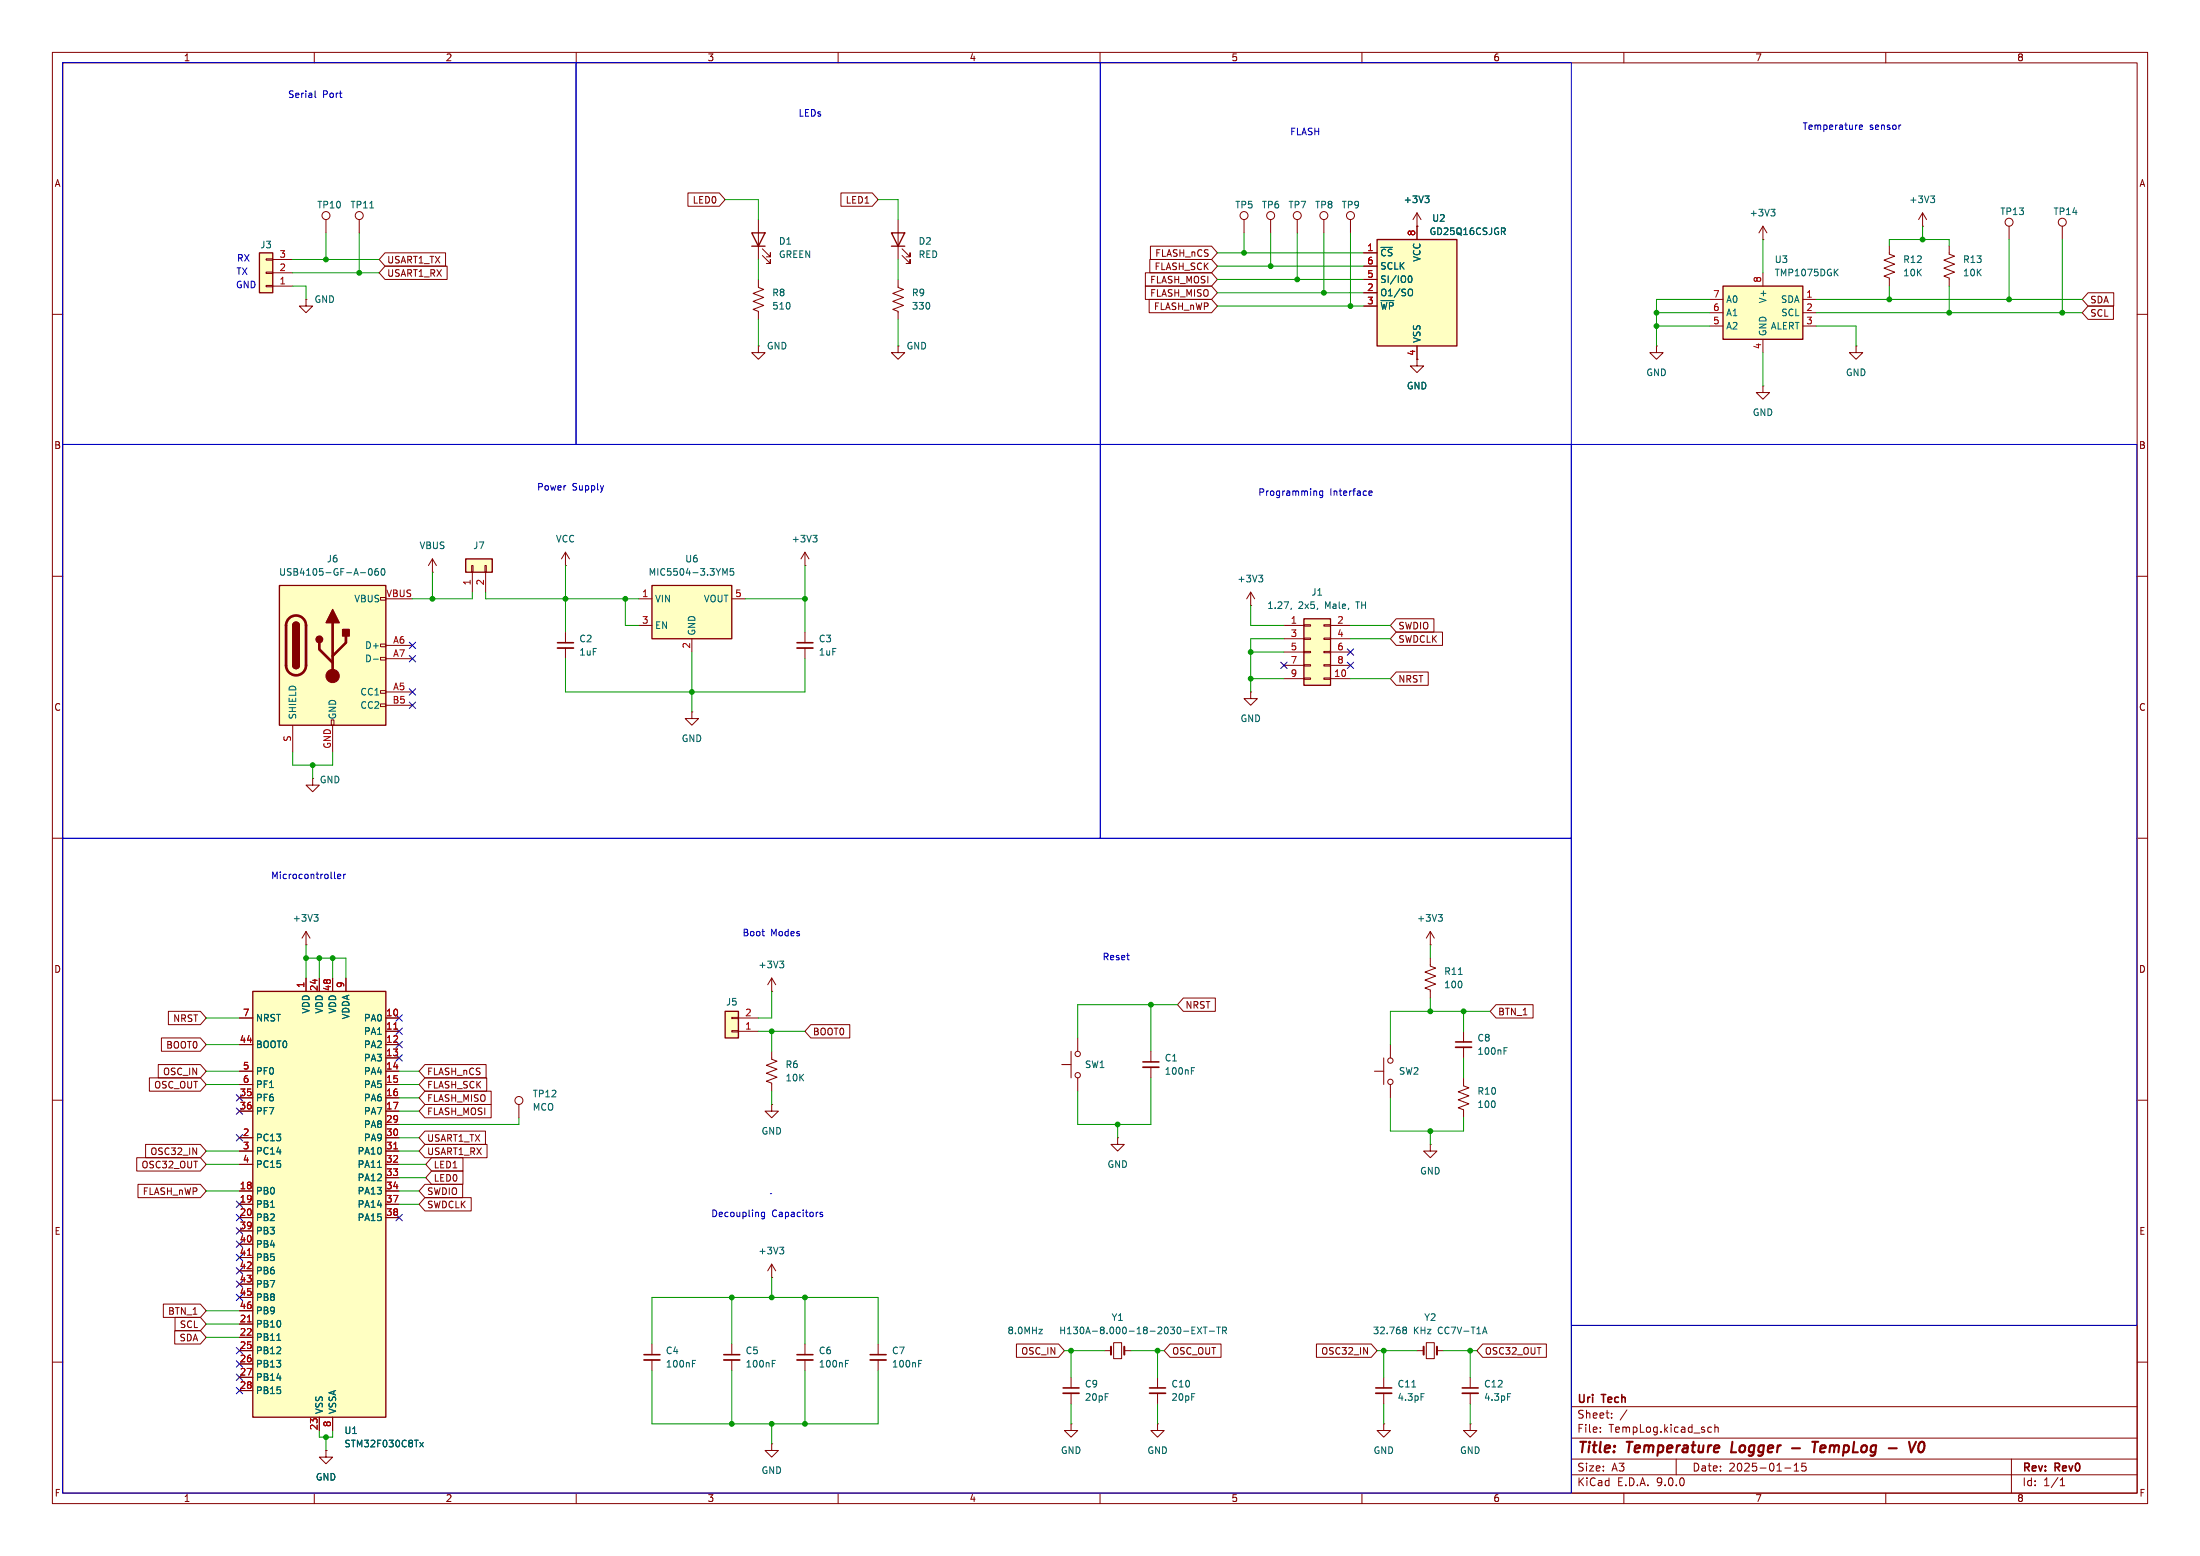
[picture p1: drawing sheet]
<svg xmlns="http://www.w3.org/2000/svg" width="420mm" height="297mm" viewBox="0 0 420 297" stroke-linecap="round" stroke-linejoin="round" font-family="sans-serif">
<g fill="none" stroke="#840000" stroke-width=".19">
<path d="M10 10h400v277h-400zM12 12h396v273h-396zM60 10v2M110 10v2M160 10v2M210 10v2M260 10v2M310 10v2M360 10v2M10 60h2M408 60h2M10 110h2"/>
<path d="M408 110h2M10 160h2M408 160h2M58.4 177.8l-.7 1.3M58.4 177.8l.8 1.3M58.4 177.8v2.5M58.4 180.3h.1M10 210h2M408 210h2M167.6 256.5v2.1M167.6 259.6v2M300 253h108v32h-108z"/>
<path d="M10 260h2M300 278.5h108M300 274.5h108M300 268.5h108M305.5 273.2v.2M305.5 272.5v.1M307.7 270.5v.2M307.7 269.8v.1M310.6 269.1l-1.3 1.9M320 278.5v3M326.3 272.4l.4 .1M326.7 273.3l-.4 .1"/>
<path d="M327.4 272.5l.2-.1 .3 .1 .1 .9M327.4 271.9v1.5M342.5 279.7l.4-.4v1.5M344.7 279.3h-.7l-.1 .7 .3-.1h.5l.1 .2-.1 .5-.2 .2-.6-.2M384 278.5v6.5M408 260h2M60 285v2M110 285v2M160 285v2M210 285v2M260 285v2M300 281.5h108"/>
<path d="M310 285v2M340.7 280.2h1.2M342.5 280.8h.9M360 285v2M393.3 283.6h.9M393.3 282.5l.4-.4v1.5"/>
</g>
<path d="M330.7 275.2l-.2 2h.9M342.1 276.4h1.5M346 275.2h1.1M346.5 275.2l-.2 2M348.3 275.9l-.6 .1-.2 .9 .2 .3h.4M348.5 276.3l-1 .2M364.4 275.2l.5 2 .9-2M366.5 275.4a.46 .46 0 0 1 .5-.2 .46 .46 0 0 1 .3 .4 1.15 1.15 0 0 1-.7 1.6l-.2-.1a1.54 1.54 0 0 1 .1-1.7z" fill="none" stroke="#840000" stroke-width=".4"/>
<path d="M166.1 258.6h3.1" fill="none" stroke="#840000" stroke-width=".3"/>
<path d="M166.1 259.6h3.1" fill="none" stroke="#840000" stroke-width=".33"/>
<path d="M59.9 174.6h.8l-.4 .5M60.5 175.1l.2 .2v.3l-.2 .2M175.4 259.7h.6M175.4 260.3h.4" fill="none" stroke="#006464" stroke-width=".19"/>
<path d="M248.9 118.1h5.1v12.7h-5.1z" fill="#ffffc2"/>
<path d="M248.9 118.1h5.1v12.7h-5.1z" fill="none" stroke="#840000" stroke-width=".25"/>
<g fill="none" stroke="#840000" stroke-width=".19">
<path d="M238.8 115.6h.1M238.8 113l-.8 1.3M238.8 113l.7 1.3M238.8 113v2.6M245.1 119.4h3.8M248.9 119.3h1.3v.2h-1.3zM252.7 119.3h1.3v.2h-1.3zM254 119.4h3.8M238.8 132.1v1.3h1.2l-1.2 1.2-1.3-1.2h1.3M238.8 132.1h.1M245.1 121.9h3.8M245.1 124.5h3.8"/>
<path d="M245.1 127h3.8M245.1 129.5h3.8M248.9 121.8h1.3v.2h-1.3zM248.9 124.3h1.3v.3h-1.3zM248.9 126.9h1.3v.2h-1.3zM248.9 129.4h1.3v.3h-1.3zM252.7 121.8h1.3v.2h-1.3zM252.7 124.3h1.3v.3h-1.3zM252.7 126.9h1.3v.2h-1.3zM252.7 129.4h1.3v.3h-1.3zM254 121.9h3.8M254 124.5h3.8"/>
<path d="M254 127h3.8M254 129.5h3.8"/>
</g>
<path d="M240.3 109.8h.8l-.5 .5M240.8 110.3l.3 .2v.3l-.3 .3M246.5 116.1l-.1 .2" fill="none" stroke="#006464" stroke-width=".19"/>
<path d="M48.3 189.2h25.4v81.3h-25.4z" fill="#ffffc2"/>
<path d="M48.3 189.2h25.4v81.3h-25.4z" fill="none" stroke="#840000" stroke-width=".25"/>
<g fill="none" stroke="#840000" stroke-width=".19">
<path d="M237.5 41.9v2.6M59.7 148.6v1.3h1.3l-1.3 1.2-1.3-1.2h1.3M59.7 148.6h.1M45.7 194.3h2.6M45.7 199.4h2.6M58.4 186.7v2.5M61 186.7v2.5M63.5 186.7v2.5M66 186.7v2.5M73.7 194.3h2.5M73.7 199.4h2.5M73.7 196.9h2.5"/>
<path d="M45.7 204.5h2.6M45.7 207h2.6M45.7 209.6h2.6M45.7 212.1h2.6M45.7 217.2h2.6M45.7 219.7h2.6M73.7 204.5h2.5M73.7 207h2.5M73.7 209.6h2.5M73.7 212.1h2.5M73.7 217.2h2.5M73.7 219.7h2.5"/>
<path d="M73.7 201.9h2.5M73.7 214.6h2.5M45.7 222.2h2.6M45.7 227.3h2.6M45.7 229.9h2.6M45.7 232.4h2.6M45.7 234.9h2.6M45.7 237.5h2.6M73.7 222.2h2.5M73.7 227.3h2.5M73.7 229.9h2.5M73.7 232.4h2.5"/>
<path d="M73.7 224.8h2.5M45.7 240h2.6M45.7 242.6h2.6M45.7 245.1h2.6M45.7 247.6h2.6M45.7 250.2h2.6M45.7 252.7h2.6M45.7 255.3h2.6M45.7 257.8h2.6M45.7 260.3h2.6M45.7 262.9h2.6M45.7 265.4h2.6"/>
<path d="M61 270.5v2.5M63.5 270.5v2.5M221 262.9v2M221 265.9v2.1"/>
<circle cx="237.5" cy="41.1" r=".76"/>
</g>
<path d="M75.2 196.4h.7M75.2 219.3h.7M47.2 239.6h.8M47.2 252.3h.8" fill="none" stroke="#a90000" stroke-width=".19"/>
<path d="M72.1 222.8h.7M52.9 255.8h.7M80.1 275.3l.7 .9M80.8 275.3l-.7 .9" fill="none" stroke="#006464" stroke-width=".19"/>
<path d="M219.5 264.9h3" fill="none" stroke="#840000" stroke-width=".3"/>
<path d="M219.5 265.9h3" fill="none" stroke="#840000" stroke-width=".33"/>
<path d="M53.3 111.8h20.4v26.6h-20.4z" fill="#ffffc2"/>
<g fill="none" stroke="#840000" stroke-width=".19">
<path d="M72.6 114h1.1v.6h-1.1zM73.7 114.3h5M55.9 138.4v5.1M63.2 137.4h.6v1h-.6zM63.5 138.4v5.1M72.6 122.9h1.1v.5h-1.1zM72.6 125.5h1.1v.5h-1.1zM72.6 131.8h1.1v.5h-1.1zM72.6 134.4h1.1v.5h-1.1zM73.7 123.2h5M73.7 125.7h5M73.7 132.1h5"/>
<path d="M73.7 134.6h5M132.1 135.9v1.3h1.2l-1.2 1.2-1.3-1.2h1.3M132.1 135.9h.1M147.3 189.2h.1M147.3 186.7l-.7 1.3M147.3 186.7l.8 1.3M147.3 186.7v2.5M210.8 257.8h1.3M212.6 256.3h1.5v3h-1.5zM214.6 257.8h1.3M147.3 275.6v1.3h1.3l-1.3 1.2-1.3-1.2h1.3M147.3 275.6h.1"/>
<path d="M204.5 271.8v1.2h1.2l-1.2 1.3-1.3-1.3h1.3M204.5 271.8h.1M204.5 262.9v2M204.5 265.9v2.1M221 271.8v1.2h1.2l-1.2 1.3-1.3-1.3h1.3M221 271.8h.1M264.2 271.8v1.2h1.2l-1.2 1.3-1.3-1.3h1.3M264.2 271.8h.1M280.7 271.8v1.2h1.2l-1.2 1.3-1.3-1.3h1.3M280.7 271.8h.1M280.7 262.9v2M280.7 265.9v2.1"/>
</g>
<path d="M53.3 111.8h20.4v26.6h-20.4zM55.9 119.4a.64 .64 0 0 1 .6-.7 .64 .64 0 0 1 .6 .7M55.9 127a.64 .64 0 0 0 .6 .6 .64 .64 0 0 0 .6-.6" fill="none" stroke="#840000" stroke-width=".25"/>
<path d="M55.2 118a1.9 1.9 0 0 1 2-.4 1.9 1.9 0 0 1 1.2 1.8v7.6a1.91 1.91 0 0 1-1.9 1.9 1.91 1.91 0 0 1-1.9-1.9v-7.8l.2-.6zM63.5 118.9v10.1M61 122.7v1.3l2.5 2.5M66 121.4v1.3l-2.5 2.5" fill="none" stroke="#840000" stroke-width=".51"/>
<g fill="#840000" stroke="#840000" stroke-width=".25">
<path d="M55.9 119.4h1.2v7.6h-1.2z"/>
<path d="M56.1 118.9a.64 .64 0 0 1 .7-.1 .64 .64 0 0 1 .3 .6h-1.2z"/>
<path d="M55.9 127h1.2a.64 .64 0 0 1-.6 .6 .64 .64 0 0 1-.6-.6z"/>
<path d="M63.5 116.3l1.3 2.6h-2.6z"/>
<path d="M65.4 120.1h1.3v1.3h-1.3z"/>
<circle cx="61" cy="122" r=".63"/>
</g>
<circle cx="63.5" cy="129" r="1.27" fill="#840000" stroke="#840000" stroke-width=".19"/>
<g fill="none" stroke="#006464" stroke-width=".19">
<path d="M68.8 109.3h1M70.5 108.7l.1-.2a.68 .68 0 0 1 .5 .7 .68 .68 0 0 1-.5 .6l-.3-.5zM72.1 108.5l-.3 .1a.86 .86 0 0 0 0 1.2l.4-.1 .1-.4-.3-.3-.3 .1-.2 .2M72.9 108.6l.2-.1a.68 .68 0 0 1 .4 .7 .68 .68 0 0 1-.4 .6 .84 .84 0 0 1-.2-1.2zM71.3 125.8h.9M148.8 183.5h.8l-.4 .4M149.4 183.9l.2 .3v.3l-.2 .2M198.3 253.7h.7l-.7 .9h.7M225.2 253.4l.2 .4-.2 .7M226 254.1h.9M227.5 253.9h.5M228.1 253.3h-.6v1.3h.6"/>
<path d="M228.6 253.3l.8 1.3M229.4 253.3l-.8 1.3M229.7 253.3h.7M230.1 253.3v1.3M230.9 254.1h.9M232.3 253.3h.7M232.6 253.3v1.3M233.4 254l.6-.1 .1-.2v-.3l-.7-.1v1.3M233.7 254l.4 .6M287.8 266h.6"/>
</g>
<path d="M212.1 257v1.6M214.6 257v1.6" fill="none" stroke="#840000" stroke-width=".38"/>
<path d="M202.9 264.9h3.1M279.1 264.9h3.1" fill="none" stroke="#840000" stroke-width=".3"/>
<path d="M202.9 265.9h3.1M279.1 265.9h3.1" fill="none" stroke="#840000" stroke-width=".33"/>
<path d="M138.4 193h2.6v5.1h-2.6z" fill="#ffffc2"/>
<path d="M138.4 193h2.6v5.1h-2.6z" fill="none" stroke="#840000" stroke-width=".25"/>
<g fill="none" stroke="#840000" stroke-width=".19">
<path d="M107.9 120.7v2M107.9 123.7v2M153.7 120.7v2M153.7 123.7v2M273 177.8l-.7 1.3M273 177.8l.8 1.3M273 177.8v2.5M139.7 196.7h1.3v.3h-1.3zM139.7 194.2h1.3v.2h-1.3zM141 196.9h3.8M141 194.3h3.8M205.7 198.1v2.6"/>
<path d="M273 180.3h.1M273 182.9v1.5l1.1 .4-2.1 .7 2.1 .8-2.1 .8 2.1 .7-2.1 .8 1 .4v1.5M279.4 196.9v2M279.4 199.9v2M202.7 203.2h1.8M204.5 200.7v5M205.7 205.7v2.6M279.4 205.7v1.6l1 .3-2 .8 2 .8-2 .7 2 .8-2 .8 1 .3v1.6M270.5 257.8h1.3M272.3 256.3h1.5v3h-1.5zM274.3 257.8h1.3"/>
<circle cx="205.7" cy="205.2" r=".51"/>
<circle cx="205.7" cy="201.2" r=".51"/>
</g>
<path d="M274.6 174.6h.7l-.4 .5M275.1 175.1l.2 .2v.3l-.2 .2M278.4 186h.7M287.1 200h.6M287.1 200.6h.5M267.9 253.8l.1 .1M267.9 253.4l.4-.1 .2 .1v.2l-.2 .3M268 253.9h.3M268 253.9h-.1M268.3 253.9l.2 .2v.4l-.2 .1-.4-.1M283.5 253.3l.4 1.3" fill="none" stroke="#006464" stroke-width=".19"/>
<path d="M106.4 122.7h3.1M152.1 122.7h3.1M277.9 198.9h3" fill="none" stroke="#840000" stroke-width=".3"/>
<path d="M106.4 123.7h3.1M152.1 123.7h3.1M277.9 199.9h3" fill="none" stroke="#840000" stroke-width=".33"/>
<path d="M271.8 257v1.6M274.3 257v1.6" fill="none" stroke="#840000" stroke-width=".38"/>
<path d="M124.5 111.8h15.2v10.1h-15.2z" fill="#ffffc2"/>
<path d="M124.5 111.8h15.2v10.1h-15.2z" fill="none" stroke="#840000" stroke-width=".25"/>
<g fill="none" stroke="#840000" stroke-width=".19">
<path d="M360.7 47v1.5l1 .4-2 .8 2 .7-2 .8 2 .7-2 .8 1 .4v1.5M367 43.2h.1M367 40.6l-.7 1.3M367 40.6l.8 1.3M367 40.6v2.6M372.1 47v1.5l1 .4-2 .8 2 .7-2 .8 2 .7-2 .8 1 .4v1.5M383.5 43.2v2.5M393.7 43.2v2.5M316.2 66v1.3h1.3l-1.3 1.3-1.2-1.3h1.2M316.2 66h.1M336.5 73.7v1.2h1.3l-1.3 1.3-1.2-1.3h1.2M336.5 73.7h.1"/>
<path d="M354.3 66v1.3h1.3l-1.3 1.3-1.2-1.3h1.2M354.3 66h.1M121.9 114.3h2.6M121.9 119.4h2.6M139.7 114.3h2.5M132.1 121.9v2.6M265.4 199.4v2.5M213.4 217.2v1.2h1.2l-1.2 1.3-1.3-1.3h1.3M213.4 217.2h.1M219.7 200.7v2M219.7 203.7v2M262.4 204.5h1.8"/>
<path d="M264.2 201.9v5.1M265.4 207v2.6M273 218.4v1.3h1.3l-1.3 1.3-1.2-1.3h1.2M273 218.4h.1M264.2 262.9v2M264.2 265.9v2.1"/>
<circle cx="383.5" cy="42.4" r=".76"/>
<circle cx="393.7" cy="42.4" r=".76"/>
<circle cx="265.4" cy="202.4" r=".51"/>
<circle cx="265.4" cy="206.5" r=".51"/>
</g>
<path d="M368.5 37.4h.8l-.4 .5M369.1 37.9l.2 .2v.3l-.2 .3M138 108.5l.4 .9 .4-.9v1.3M140 108.5h-.6v.6l.1-.1 .5 .1 .1 .2-.1 .4-.1 .1-.5-.1M227.4 204.4h.5M227.4 203.8h.6M269.5 264.7h.8M271.3 266h.6" fill="none" stroke="#006464" stroke-width=".19"/>
<path d="M218.2 202.7h3M262.6 264.9h3.1" fill="none" stroke="#840000" stroke-width=".3"/>
<path d="M218.2 203.7h3M262.6 265.9h3.1" fill="none" stroke="#840000" stroke-width=".33"/>
<path d="M328.9 54.6h15.3v10.2h-15.3z" fill="#ffffc2"/>
<path d="M328.9 54.6h15.3v10.2h-15.3z" fill="none" stroke="#840000" stroke-width=".25"/>
<g fill="none" stroke="#840000" stroke-width=".19">
<path d="M326.4 57.2h2.5M326.4 59.7h2.5M336.5 45.7h.1M336.5 43.2v2.5M336.5 52.1v2.5M336.5 43.2l-.7 1.3M336.5 43.2l.8 1.3M344.2 57.2h2.5M344.2 59.7h2.5M326.4 62.2h2.5M336.5 64.8v2.5M344.2 62.2h2.5"/>
<path d="M107.9 108h.1M107.9 105.4l-.7 1.3M107.9 105.4l.8 1.3M107.9 105.4v2.6"/>
</g>
<path d="M338.1 39.9h.7l-.4 .5M338.6 40.4l.2 .3v.3l-.2 .2M350.4 51.9l.5 .7M350.9 51.4l-.7 .7" fill="none" stroke="#006464" stroke-width=".19"/>
<path d="M88.9 106.7h5.1v2.5h-5.1z" fill="#ffffc2"/>
<path d="M88.9 106.7h5.1v2.5h-5.1z" fill="none" stroke="#840000" stroke-width=".25"/>
<path d="M82.5 109.2h.1M82.5 106.7l-.7 1.3M82.5 106.7l.8 1.3M82.5 106.7v2.5M90 108h.3v1.2h-.3zM90.2 109.2v3.8M92.6 108h.2v1.2h-.2zM92.7 109.2v3.8" fill="none" stroke="#840000" stroke-width=".19"/>
<path d="M49.5 48.3h2.6v7.6h-2.6z" fill="#ffffc2"/>
<path d="M49.5 48.3h2.6v7.6h-2.6zM143.5 44.5h2.5l-1.2 2.5zM143.5 47h2.5M170.2 44.5h2.5l-1.3 2.5zM170.2 47h2.5" fill="none" stroke="#840000" stroke-width=".25"/>
<g fill="none" stroke="#840000" stroke-width=".19">
<path d="M50.8 54.5h1.3v.2h-1.3zM50.8 51.9h1.3v.3h-1.3zM50.8 49.4h1.3v.3h-1.3zM52.1 54.6h3.8M52.1 52.1h3.8M52.1 49.5h3.8M58.4 57.2v1.2h1.3l-1.3 1.3-1.3-1.3h1.3M58.4 57.2h.1M62.2 41.9v2.6M68.6 41.9v2.6M144.8 53.3v1.6l1 .3-2 .8 2 .8-2 .7 2 .8-2 .8 1 .3v1.6M144.8 41.9v7.6"/>
<path d="M145.5 48.8l1.6 1.5v-.8v.8h-.8M145.5 47.5l1.6 1.5v-.7v.7h-.8M171.4 53.3v1.6l1.1 .3-2.1 .8 2.1 .8-2.1 .7 2.1 .8-2.1 .8 1 .3v1.6M171.4 41.9v7.6M172.2 48.8l1.5 1.5v-.8v.8h-.7M172.2 47.5l1.5 1.5v-.7v.7h-.7M242.6 41.9v2.6M247.6 41.9v2.6M252.7 41.9v2.6M257.8 41.9v2.6M270.5 43.2h.1M270.5 40.6l-.8 1.3"/>
<path d="M270.5 40.6l.8 1.3M270.5 40.6v2.6M144.8 66v1.3h1.2l-1.2 1.3-1.3-1.3h1.3M144.8 66h.1M171.4 66v1.3h1.3l-1.3 1.3-1.2-1.3h1.2M171.4 66h.1M270.5 68.6v1.3h1.3l-1.3 1.2-1.3-1.2h1.3M153.7 108h.1M153.7 105.4v2.6M153.7 105.4l-.8 1.3M153.7 105.4l.7 1.3M99.1 210.8v2.6"/>
<path d="M147.3 210.8v1.3h1.3l-1.3 1.3-1.3-1.3h1.3M147.3 210.8h.1M147.3 200.7v1.5l1 .4-2 .7 2 .8-2 .8 2 .7-2 .8 1 .4v1.5M124.5 256.5v2.1M124.5 259.6v2M139.7 256.5v2.1M139.7 259.6v2M147.3 243.8h.1M147.3 241.3v2.5M147.3 241.3l-.7 1.3M147.3 241.3l.8 1.3M153.7 256.5v2.1"/>
<path d="M153.7 259.6v2M62.2 276.9v1.2h1.3l-1.3 1.3-1.2-1.3h1.2M62.2 276.9h.1"/>
<circle cx="62.2" cy="41.1" r=".76"/>
<circle cx="68.6" cy="41.1" r=".76"/>
<circle cx="242.6" cy="41.1" r=".76"/>
<circle cx="247.7" cy="41.1" r=".76"/>
<circle cx="252.7" cy="41.1" r=".76"/>
<circle cx="257.8" cy="41.1" r=".76"/>
<circle cx="99.1" cy="210.1" r=".76"/>
</g>
<path d="M122.9 258.6h3.1M138.2 258.6h3M152.1 258.6h3.1" fill="none" stroke="#840000" stroke-width=".3"/>
<path d="M122.9 259.6h3.1M138.2 259.6h3M152.1 259.6h3.1" fill="none" stroke="#840000" stroke-width=".33"/>
<g fill="none" stroke="#006464" stroke-width=".19">
<path d="M70.6 39.7h.7M272 37.4h.8l-.4 .5M272.6 37.9l.2 .2v.3l-.2 .3M155.2 102.2h.8l-.5 .5M155.7 102.7l.3 .2v.3l-.3 .2M148.8 238.1h.8l-.4 .5M149.4 238.6l.2 .2v.3l-.2 .2M132.2 259.7h.6M147.4 259.7h.6M161.4 259.7h.6M132.2 260.3h.4M147.4 260.3h.5"/>
<path d="M161.4 260.3h.4"/>
</g>
<path d="M262.9 45.7h15.2v20.3h-15.2z" fill="#ffffc2"/>
<path d="M262.9 45.7h15.2v20.3h-15.2z" fill="none" stroke="#840000" stroke-width=".25"/>
<g fill="none" stroke="#840000" stroke-width=".19">
<path d="M131.3 36.8h6l1.1 1.3-1.1 1.3h-6zM160.5 36.8h6l1.1 1.3-1.1 1.3h-6zM73.5 48.3h11.6v2.5h-11.6l-1.1-1.3zM73.5 50.8h11.9v2.5h-11.9l-1.1-1.2zM218.7 54.6h12.6l1.1 1.3-1.1 1.3h-12.6zM218.7 52.1h12.6l1.1 1.2-1.1 1.3h-12.6zM219.4 57.1h11.9l1.1 1.3-1.1 1.3h-11.9zM219.5 49.5h11.8l1.1 1.3-1.1 1.3h-11.8zM219.6 47h11.7l1.1 1.3-1.1 1.2h-11.7zM260.3 48.3h2.6M260.3 50.8h2.6M260.3 53.3h2.6"/>
<path d="M260.3 55.9h2.6M260.3 58.4h2.6M270.5 43.2h.1M270.5 43.2v2.5M398.6 58.4h4.9v2.6h-4.9l-1.1-1.3zM398.6 55.9h4.9v2.5h-4.9l-1.1-1.2zM270.5 66v2.6M266.5 118.1h7.2v2.6h-7.2l-1.1-1.3zM266.5 128.3h6.2v2.5h-6.2l-1.1-1.3zM266.5 120.6h8.9v2.6h-8.9l-1.1-1.3zM30.8 198.1h7.5l1.1 1.3-1.1 1.3h-7.5zM32.1 193h6.2l1.1 1.3-1.1 1.3h-6.2z"/>
<path d="M45.7 194.3h2.6M45.7 199.4h2.6M58.4 186.7v2.5M61 186.7v2.5M63.5 186.7v2.5M66 186.7v2.5M73.7 194.3h2.5M73.7 199.4h2.5M73.7 196.9h2.5M154.8 195.6h7.4v2.5h-7.4l-1.1-1.2zM225.9 190.5h6.1v2.5h-6.1l-1.1-1.2zM285.6 191.8h7.1v2.5h-7.1l-1.1-1.3z"/>
<path d="M27.8 218.4h10.5l1.1 1.3-1.1 1.3h-10.5zM28.5 205.7h9.8l1.1 1.3-1.1 1.3h-9.8zM30.2 203.2h8.1l1.1 1.3-1.1 1.2h-8.1zM45.7 204.5h2.6M45.7 207h2.6M45.7 209.6h2.6M45.7 212.1h2.6M45.7 217.2h2.6M45.7 219.7h2.6M73.7 204.5h2.5M73.7 207h2.5M73.7 209.6h2.5"/>
<path d="M73.7 212.1h2.5M73.7 217.2h2.5M73.7 219.7h2.5M73.7 201.9h2.5M73.7 214.6h2.5M81.1 203.2h11.7v2.5h-11.7l-1.1-1.2zM81.1 205.7h11.8v2.6h-11.8l-1.1-1.3zM81.1 215.9h11.6v2.5h-11.6l-1.1-1.2zM81.1 218.4h11.9v2.6h-11.9l-1.1-1.3zM81.1 208.3h12.7v2.5h-12.7l-1.1-1.2zM81.1 210.8h12.7v2.6h-12.7l-1.1-1.3zM26.1 221h12.2l1.1 1.2-1.1 1.3h-12.2z"/>
<path d="M26.3 226.1h12l1.1 1.2-1.1 1.3h-12zM45.7 222.2h2.6M45.7 227.3h2.6M45.7 229.9h2.6M45.7 232.4h2.6M45.7 234.9h2.6M45.7 237.5h2.6M73.7 222.2h2.5M73.7 227.3h2.5M73.7 229.9h2.5M73.7 232.4h2.5M73.7 224.8h2.5"/>
<path d="M81.1 226.1h7.2v2.5h-7.2l-1.1-1.3zM81.1 228.6h8.9v2.5h-8.9l-1.1-1.2zM82.4 221h6v2.5h-6l-1.1-1.3zM82.4 223.5h6v2.6h-6l-1.1-1.3zM31.2 248.9h7.1l1.1 1.3-1.1 1.3h-7.1zM33.4 254h4.9l1.1 1.3-1.1 1.2h-4.9zM33.4 251.5h4.9l1.1 1.2-1.1 1.3h-4.9zM45.7 240h2.6M45.7 242.6h2.6M45.7 245.1h2.6M45.7 247.6h2.6M45.7 250.2h2.6"/>
<path d="M45.7 252.7h2.6M45.7 255.3h2.6M45.7 257.8h2.6M194 256.5h8.1l1.1 1.3-1.1 1.3h-8.1zM223.4 256.5h9.7v2.6h-9.7l-1.2-1.3zM251.3 256.5h10.5l1.1 1.3-1.1 1.3h-10.5zM283.1 256.5h12.1v2.6h-12.1l-1.2-1.3zM45.7 260.3h2.6M45.7 262.9h2.6M45.7 265.4h2.6M61 270.5v2.5M62.2 276.9h.1"/>
<path d="M63.5 270.5v2.5"/>
</g>
<path d="M272 37.4h.8l-.4 .5M272.6 37.9l.2 .2v.3l-.2 .3M268.9 52.8l.2-.2a.68 .68 0 0 1 .5 .7 .68 .68 0 0 1-.5 .6l-.2-.1M269.1 55.2a.43 .43 0 0 1 .6 .4v.4a.43 .43 0 0 1-.6 .5M286.9 44.2l.5 .6M287.3 43.6v.4M72.1 222.8h.7M52.9 255.8h.7M80.1 275.3l.7 .9M80.8 275.3l-.7 .9" fill="none" stroke="#006464" stroke-width=".19"/>
<g fill="none" stroke="#0000c2" stroke-width=".19">
<path d="M11.9 11.9h98.1v72.9h-98.1zM60.1 17.3v1.1l.2 .2M110 11.9h100.1v72.9h-100.1zM210.1 11.9h89.9v72.9h-89.9zM355 24.3l.6-.1-.1-.3h-.4l-.1 .1v.7h.5M362.8 23.9h.1M11.9 84.8h198.2v75.2h-198.2zM210.1 84.8h89.9v75.2h-89.9zM251.2 93.7l.2 .2v.7M252.5 93.7v1l-.2 .3-.3-.1M252.5 93.8l-.4-.1-.2 .3 .1 .5h.5M261.3 94.1l.6-.1v-.2l-.4-.1-.2 .2 .1 .6h.5"/>
<path d="M300 84.8h107.9v168.2h-107.9zM11.9 160h288.1v125h-288.1zM63.9 167.5l.1 .2M64.5 167.3l.6-.1-.1-.3h-.4l-.1 .2v.6h.5M65.6 166.9v.8M66 166.9l-.4 .2M145.4 177.8h.5M145.8 178.6h.1M146 231.4v1l-.3 .3-.3-.1M146 231.4h-.4l-.3 .2 .2 .6h.5M147.1 227.8h.2M157 231.4h-.3l-.2 .2 .1 .1 .4 .2v.3h-.5"/>
</g>
<g fill="none" stroke="#009600" stroke-width=".19">
<path d="M138.4 38.1h6.4v3.8M167.6 38.1h3.8v3.8M55.9 52.1h16.5M55.9 54.6h2.5v2.6M55.9 49.5h16.5M62.2 44.5v5M68.6 44.5v7.6M144.8 49.5v3.8M171.4 49.5v3.8M232.4 53.3h27.9M232.4 48.3h27.9M232.4 50.8h27.9"/>
<path d="M232.4 55.9h27.9M232.4 58.4h27.9M237.5 44.5v3.8M242.6 44.5v6.3M247.6 44.5v8.8M252.7 44.5v11.4M257.8 44.5v13.9M316.2 59.7h10.2M326.4 57.2h-10.2v8.8M336.5 45.7v6.4M346.7 57.2h50.8M346.7 59.7h50.8"/>
<path d="M360.7 47v-1.3h11.4v1.3M360.7 54.6v2.6M367 43.2v2.5M372.1 54.6v5.1M383.5 45.7v11.5M393.7 45.7v14M144.8 61v5M171.4 61v5M316.2 62.2h10.2M336.5 67.3v6.4M346.7 62.2h7.6v3.8M82.5 109.2v5.1"/>
<path d="M90.2 113v1.3h-11.5M92.7 113v1.3h29.2M107.9 108v12.7M119.4 114.3v5.1h2.5M142.2 114.3h11.5M153.7 108v12.7M238.8 115.6v3.8h6.3M257.8 119.4h7.6M107.9 125.7v6.4h45.8v-6.4M132.1 124.5v11.4M238.8 124.5h6.3M238.8 129.5h6.3"/>
<path d="M245.1 121.9h-6.3v10.2M257.8 121.9h7.6M257.8 129.5h7.6M55.9 143.5v2.6h7.6v-2.6M59.7 146.1v2.5M39.4 194.3h6.3M39.4 199.4h6.3M58.4 182.9h7.6v3.8M58.4 180.3v6.4M61 182.9v3.8M63.5 182.9v3.8M144.8 196.9h8.9"/>
<path d="M147.3 189.2v5.1h-2.5M147.3 196.9v3.8M219.7 191.8v8.9M224.8 191.8h-19.1v6.3M273 180.3v2.6M273 190.5v2.5M279.4 193v3.9M284.5 193h-19.1v6.4M39.4 204.5h6.3M39.4 207h6.3M39.4 219.7h6.3M76.2 204.5h3.8"/>
<path d="M76.2 207h3.8M76.2 219.7h3.8M76.2 209.6h3.8M76.2 217.2h3.8M76.2 212.1h3.8M99.1 213.4v1.2h-22.9M147.3 208.3v2.5M213.4 214.6v2.6M219.7 205.7v8.9h-14v-6.3M265.4 209.6v6.3h14v-2.5M273 215.9v2.5M279.4 201.9v3.8"/>
<path d="M39.4 222.2h6.3M39.4 227.3h6.3M76.2 224.8h5.1M76.2 222.2h5.1M76.2 229.9h3.8M76.2 227.3h3.8M39.4 255.3h6.3M39.4 250.2h6.3M39.4 252.7h6.3M124.5 256.5v-8.9h43.1v8.9M139.7 247.6v8.9M147.3 243.8v3.8"/>
<path d="M153.7 247.6v8.9M203.2 257.8h7.6M204.5 257.8v5.1M215.9 257.8h6.3M221 257.8v5.1M262.9 257.8h7.6M264.2 257.8v5.1M275.6 257.8h6.3M280.7 257.8v5.1M61 273v1.3h2.5v-1.3M62.2 274.3v2.6M124.5 261.6v10.2h43.1v-10.2"/>
<path d="M139.7 261.6v10.2M147.3 271.8v3.8M153.7 261.6v10.2M204.5 268v3.8M221 268v3.8M264.2 268v3.8M280.7 268v3.8"/>
</g>
<g fill="none" stroke="#000084" stroke-width=".19">
<path d="M78.1 134l1.2 1.2M78.1 131.5l1.2 1.2M78.1 125.1l1.2 1.2M78.1 122.6l1.2 1.2M79.3 134l-1.2 1.2M79.3 131.5l-1.2 1.2M79.3 125.1l-1.2 1.2M79.3 122.6l-1.2 1.2M244.5 126.4l1.2 1.2M245.7 126.4l-1.2 1.2M257.2 126.4l1.2 1.2M257.2 123.9l1.2 1.2"/>
<path d="M258.4 126.4l-1.2 1.2M258.4 123.9l-1.2 1.2M75.6 196.2l1.2 1.3M75.6 193.7l1.2 1.2M75.6 198.8l1.2 1.2M76.8 198.8l-1.2 1.2M76.8 196.2l-1.2 1.3M76.8 193.7l-1.2 1.2M45.1 208.9l1.2 1.3M45.1 216.6l1.2 1.2M45.1 211.5l1.2 1.2M46.3 208.9l-1.2 1.3"/>
<path d="M46.3 216.6l-1.2 1.2M46.3 211.5l-1.2 1.2M75.6 201.3l1.2 1.2M76.8 201.3l-1.2 1.2M45.1 229.3l1.2 1.2M45.1 231.8l1.2 1.2M45.1 234.3l1.2 1.3M45.1 236.9l1.2 1.2M45.1 239.4l1.2 1.2M46.3 229.3l-1.2 1.2M46.3 231.8l-1.2 1.2M46.3 234.3l-1.2 1.3"/>
<path d="M46.3 236.9l-1.2 1.2M46.3 239.4l-1.2 1.2M75.6 231.8l1.2 1.2M76.8 231.8l-1.2 1.2M45.1 247l1.2 1.3M45.1 244.5l1.2 1.2M45.1 259.7l1.2 1.3M45.1 257.2l1.2 1.2M45.1 242l1.2 1.2M46.3 247l-1.2 1.3M46.3 244.5l-1.2 1.2M46.3 259.7l-1.2 1.3"/>
<path d="M46.3 257.2l-1.2 1.2M46.3 242l-1.2 1.2M45.1 262.3l1.2 1.2M45.1 264.8l1.2 1.2M46.3 262.3l-1.2 1.2M46.3 264.8l-1.2 1.2"/>
</g>
<path d="M75.2 196.4h.7M75.2 219.3h.7M47.2 239.6h.8M47.2 252.3h.8" fill="none" stroke="#a90000" stroke-width=".19"/>
<g fill="#009600" stroke="#009600" stroke-width=".19">
<circle cx="58.4" cy="182.9" r=".46"/>
<circle cx="61" cy="182.9" r=".46"/>
<circle cx="63.5" cy="182.9" r=".46"/>
<circle cx="132.1" cy="132.1" r=".46"/>
<circle cx="59.7" cy="146.1" r=".46"/>
<circle cx="153.7" cy="114.3" r=".46"/>
<circle cx="119.4" cy="114.3" r=".46"/>
<circle cx="62.2" cy="274.3" r=".46"/>
<circle cx="139.7" cy="247.6" r=".46"/>
<circle cx="153.7" cy="247.6" r=".46"/>
<circle cx="147.3" cy="247.6" r=".46"/>
<circle cx="153.7" cy="271.8" r=".46"/>
<circle cx="139.7" cy="271.8" r=".46"/>
<circle cx="147.3" cy="271.8" r=".46"/>
<circle cx="147.3" cy="196.9" r=".46"/>
<circle cx="68.6" cy="52.1" r=".46"/>
<circle cx="237.5" cy="48.3" r=".46"/>
<circle cx="242.6" cy="50.8" r=".46"/>
<circle cx="247.6" cy="53.3" r=".46"/>
<circle cx="257.8" cy="58.4" r=".46"/>
<circle cx="62.2" cy="49.5" r=".46"/>
<circle cx="82.5" cy="114.3" r=".46"/>
<circle cx="107.9" cy="114.3" r=".46"/>
<circle cx="367" cy="45.7" r=".46"/>
<circle cx="316.2" cy="59.7" r=".46"/>
<circle cx="316.2" cy="62.2" r=".46"/>
<circle cx="393.7" cy="59.7" r=".46"/>
<circle cx="383.5" cy="57.2" r=".46"/>
<circle cx="360.7" cy="57.2" r=".46"/>
<circle cx="372.1" cy="59.7" r=".46"/>
<circle cx="279.4" cy="193" r=".46"/>
<circle cx="204.5" cy="257.8" r=".46"/>
<circle cx="221" cy="257.8" r=".46"/>
<circle cx="219.7" cy="191.8" r=".46"/>
<circle cx="213.4" cy="214.6" r=".46"/>
<circle cx="273" cy="193" r=".46"/>
<circle cx="264.2" cy="257.8" r=".46"/>
<circle cx="280.7" cy="257.8" r=".46"/>
<circle cx="273" cy="215.9" r=".46"/>
<circle cx="252.7" cy="55.9" r=".46"/>
<circle cx="238.8" cy="124.5" r=".46"/>
<circle cx="238.8" cy="129.5" r=".46"/>
</g>
<g font-size="2.8" fill="#840000">
<text x="301" y="277.9">Title:</text>
<text x="310.6" y="277.9">Temperature</text>
<text x="331.4" y="277.9">Logger</text>
<text x="348.5" y="277.9">TempLog</text>
</g>
<g font-size="2.1" fill="#840000">
<text x="301" y="268.2">Uri</text>
<text x="305.9" y="268.2">Tech</text>
<text x="301" y="273.7">File:</text>
<text x="301" y="271">Sheet:</text>
<text x="307.1" y="273.7">TempLog.kicad_sch</text>
<text x="301" y="281.1">Size:</text>
<text x="307.6" y="281.1">A3</text>
<text x="323" y="281.1">Date:</text>
<text x="330" y="281.1">2025-01-15</text>
<text x="386" y="281.3">Rev:</text>
<text x="392.4" y="281.3">Rev0</text>
<text x="301" y="283.9">KiCad</text>
<text x="308.7" y="283.9">E.D.A.</text>
<text x="316.3" y="283.9">9.0.0</text>
<text x="386" y="283.9">Id:</text>
<text x="390.1" y="283.9">1/1</text>
</g>
<g font-size="1.8" fill="#840000">
<text x="35" y="11.9">1</text>
<text x="85" y="11.9">2</text>
<text x="135" y="11.9">3</text>
<text x="185" y="11.9">4</text>
<text x="235" y="11.9">5</text>
<text x="285" y="11.9">6</text>
<text x="335" y="11.9">7</text>
<text x="385" y="11.9">8</text>
<text x="10.3" y="35.9">A</text>
<text x="408.3" y="35.9">A</text>
<text x="132.1" y="39.1">LED0</text>
<text x="161.4" y="39.1">LED1</text>
<text x="73.8" y="50.5">USART1_TX</text>
<text x="73.8" y="53">USART1_RX</text>
<text x="220.3" y="51.8">FLASH_SCK</text>
<text x="220.4" y="49.2">FLASH_nCS</text>
<text x="219.5" y="56.8">FLASH_MISO</text>
<text x="219.5" y="54.3">FLASH_MOSI</text>
<text x="220.2" y="59.4">FLASH_nWP</text>
<text x="398.9" y="58.1">SDA</text>
<text x="398.9" y="60.6">SCL</text>
<text x="10.3" y="85.9">B</text>
<text x="408.2" y="85.9">B</text>
<text x="266.9" y="120.3">SWDIO</text>
<text x="266.9" y="122.9">SWDCLK</text>
<text x="266.9" y="130.5">NRST</text>
<text x="10.3" y="135.9">C</text>
<text x="408.2" y="135.9">C</text>
<text x="10.3" y="185.9">D</text>
<text x="408.2" y="185.9">D</text>
<text x="33" y="195.3">NRST</text>
<text x="155.1" y="197.8">BOOT0</text>
<text x="226.2" y="192.7">NRST</text>
<text x="285.9" y="194">BTN_1</text>
<text x="31.6" y="200.3">BOOT0</text>
<text x="29.3" y="208">OSC_OUT</text>
<text x="31" y="205.4">OSC_IN</text>
<text x="81.4" y="205.4">FLASH_nCS</text>
<text x="81.4" y="208">FLASH_SCK</text>
<text x="81.4" y="210.5">FLASH_MISO</text>
<text x="81.4" y="213">FLASH_MOSI</text>
<text x="28.6" y="220.7">OSC32_IN</text>
<text x="81.4" y="218.1">USART1_TX</text>
<text x="81.4" y="220.7">USART1_RX</text>
<text x="26.9" y="223.2">OSC32_OUT</text>
<text x="82.7" y="223.2">LED1</text>
<text x="82.7" y="225.7">LED0</text>
<text x="27.2" y="228.3">FLASH_nWP</text>
<text x="81.4" y="228.3">SWDIO</text>
<text x="81.4" y="230.8">SWDCLK</text>
<text x="10.3" y="235.9">E</text>
<text x="408.3" y="235.9">E</text>
<text x="32" y="251.1">BTN_1</text>
<text x="34.2" y="256.2">SDA</text>
<text x="34.2" y="253.7">SCL</text>
<text x="194.9" y="258.8">OSC_IN</text>
<text x="223.7" y="258.8">OSC_OUT</text>
<text x="252.1" y="258.8">OSC32_IN</text>
<text x="283.4" y="258.8">OSC32_OUT</text>
<text x="10.3" y="285.9">F</text>
<text x="35" y="286.9">1</text>
<text x="85" y="286.9">2</text>
<text x="135" y="286.9">3</text>
<text x="185" y="286.9">4</text>
<text x="235" y="286.9">5</text>
<text x="285" y="286.9">6</text>
<text x="335" y="286.9">7</text>
<text x="385" y="286.9">8</text>
<text x="408.3" y="285.9">F</text>
</g>
<g font-size="1.8" fill="#0000c2">
<text x="54.9" y="18.9">Serial</text>
<text x="61.6" y="18.9">Port</text>
<text x="152.3" y="22.5">LEDs</text>
<text x="246.2" y="26">FLASH</text>
<text x="344" y="25">Temperature</text>
<text x="356.9" y="25">sensor</text>
<text x="45" y="52.7">TX</text>
<text x="45.1" y="50.1">RX</text>
<text x="45" y="55.2">GND</text>
<text x="102.4" y="93.8">Power</text>
<text x="109.2" y="93.8">Supply</text>
<text x="240.1" y="94.8">Programming</text>
<text x="253.9" y="94.8">Interface</text>
<text x="51.7" y="168">Microcontroller</text>
<text x="141.7" y="178.9">Boot</text>
<text x="147.1" y="178.9">Modes</text>
<text x="210.4" y="183.5">Reset</text>
<text x="135.7" y="232.5">Decoupling</text>
<text x="147.3" y="232.5">Capacitors</text>
</g>
<g font-size="1.8" fill="#006464">
<text x="60.5" y="40">TP10</text>
<text x="66.8" y="40">TP11</text>
<text x="235.7" y="40">TP5</text>
<text x="240.8" y="40">TP6</text>
<text x="245.9" y="40">TP7</text>
<text x="251" y="40">TP8</text>
<text x="256" y="40">TP9</text>
<text x="267.9" y="39">+3V3</text>
<text x="333.9" y="41.5">+3V3</text>
<text x="364.4" y="39">+3V3</text>
<text x="381.8" y="41.2">TP13</text>
<text x="391.9" y="41.2">TP14</text>
<text x="49.6" y="47.6">J3</text>
<text x="148.6" y="46.9">D1</text>
<text x="175.3" y="46.9">D2</text>
<text x="272.8" y="45.1">GD25Q16CSJGR</text>
<text x="273.3" y="42.5">U2</text>
<text x="148.6" y="49.4">GREEN</text>
<text x="175.3" y="49.4">RED</text>
<text x="263.4" y="49.1">~{CS}</text>
<text x="263.4" y="51.7">SCLK</text>
<text x="271.4" y="50.1" transform="rotate(-90 271.4 50.1)">VCC</text>
<text x="338.7" y="50.4">U3</text>
<text x="338.7" y="52.9">TMP1075DGK</text>
<text x="363.2" y="50.4">R12</text>
<text x="363.2" y="52.9">10K</text>
<text x="374.7" y="50.4">R13</text>
<text x="374.7" y="52.9">10K</text>
<text x="59.9" y="58">GND</text>
<text x="147.3" y="56.7">R8</text>
<text x="147.3" y="59.3">510</text>
<text x="174" y="56.7">R9</text>
<text x="174" y="59.3">330</text>
<text x="263.4" y="54.2">SI/IO0</text>
<text x="263.4" y="56.7">O1/SO</text>
<text x="263.4" y="59.3">~{WP}</text>
<text x="329.4" y="58">A0</text>
<text x="337.4" y="58" transform="rotate(-90 337.4 58)">V+</text>
<text x="339.9" y="58">SDA</text>
<text x="271.4" y="65.5" transform="rotate(-90 271.4 65.5)">VSS</text>
<text x="329.4" y="60.6">A1</text>
<text x="329.4" y="63.1">A2</text>
<text x="337.4" y="64.3" transform="rotate(-90 337.4 64.3)">GND</text>
<text x="338" y="63.1">ALERT</text>
<text x="340" y="60.6">SCL</text>
<text x="146.3" y="66.9">GND</text>
<text x="173" y="66.9">GND</text>
<text x="314.2" y="72">GND</text>
<text x="352.3" y="72">GND</text>
<text x="268.5" y="74.5">GND</text>
<text x="334.5" y="79.6">GND</text>
<text x="62.3" y="107.5">J6</text>
<text x="80" y="105">VBUS</text>
<text x="90.2" y="105">J7</text>
<text x="106" y="103.7">VCC</text>
<text x="130.7" y="107.5">U6</text>
<text x="151" y="103.7">+3V3</text>
<text x="53.2" y="110.1">USB4105-GF-A-060</text>
<text x="123.7" y="110.1">MIC5504-3.3YM5</text>
<text x="236.1" y="111.4">+3V3</text>
<text x="250.3" y="113.9">J1</text>
<text x="67.5" y="115.2">VBUS</text>
<text x="125" y="115.2">VIN</text>
<text x="134.3" y="115.2">VOUT</text>
<text x="241.8" y="116.4">1.27,</text>
<text x="247.8" y="116.4">2x5,</text>
<text x="253.1" y="116.4">Male,</text>
<text x="259.2" y="116.4">TH</text>
<text x="69.6" y="124.1">D+</text>
<text x="110.5" y="122.8">C2</text>
<text x="110.5" y="125.3">1uF</text>
<text x="125" y="120.2">EN</text>
<text x="132.9" y="121.4" transform="rotate(-90 132.9 121.4)">GND</text>
<text x="156.2" y="122.8">C3</text>
<text x="156.2" y="125.3">1uF</text>
<text x="69.6" y="126.6">D-</text>
<text x="56.7" y="137.4" transform="rotate(-90 56.7 137.4)">SHIELD</text>
<text x="64.4" y="137.4" transform="rotate(-90 64.4 137.4)">GND</text>
<text x="68.7" y="132.9">CC1</text>
<text x="68.7" y="135.5">CC2</text>
<text x="130" y="141.8">GND</text>
<text x="236.7" y="138">GND</text>
<text x="61" y="149.7">GND</text>
<text x="55.8" y="176.1">+3V3</text>
<text x="270.4" y="176.1">+3V3</text>
<text x="144.7" y="185">+3V3</text>
<text x="275.6" y="188.8">100</text>
<text x="275.6" y="186.3">R11</text>
<text x="48.8" y="195.2">NRST</text>
<text x="59.3" y="193.6" transform="rotate(-90 59.3 193.6)">VDD</text>
<text x="61.8" y="193.6" transform="rotate(-90 61.8 193.6)">VDD</text>
<text x="64.4" y="193.6" transform="rotate(-90 64.4 193.6)">VDD</text>
<text x="66.9" y="194.7" transform="rotate(-90 66.9 194.7)">VDDA</text>
<text x="69.4" y="195.2">PA0</text>
<text x="69.4" y="197.7">PA1</text>
<text x="138.5" y="192.1">J5</text>
<text x="48.8" y="200.3">BOOT0</text>
<text x="69.4" y="200.3">PA2</text>
<text x="69.4" y="202.8">PA3</text>
<text x="222.3" y="202.8">C1</text>
<text x="281.9" y="199">C8</text>
<text x="281.9" y="201.5">100nF</text>
<text x="48.8" y="205.3">PF0</text>
<text x="48.8" y="207.9">PF1</text>
<text x="69.4" y="205.3">PA4</text>
<text x="69.4" y="207.9">PA5</text>
<text x="101.6" y="209.7">TP12</text>
<text x="149.9" y="204.1">R6</text>
<text x="149.9" y="206.6">10K</text>
<text x="207" y="204.1">SW1</text>
<text x="222.3" y="205.3">100nF</text>
<text x="267" y="205.3">SW2</text>
<text x="281.9" y="209.1">R10</text>
<text x="48.8" y="210.4">PF6</text>
<text x="48.8" y="213">PF7</text>
<text x="69.4" y="210.4">PA6</text>
<text x="69.4" y="213">PA7</text>
<text x="69.4" y="215.5">PA8</text>
<text x="101.6" y="212.2">MCO</text>
<text x="281.9" y="211.7">100</text>
<text x="48.8" y="218">PC13</text>
<text x="48.8" y="220.6">PC14</text>
<text x="68.2" y="220.6">PA10</text>
<text x="69.4" y="218">PA9</text>
<text x="145.3" y="216.8">GND</text>
<text x="48.8" y="223.1">PC15</text>
<text x="68.2" y="223.1">PA11</text>
<text x="68.2" y="225.7">PA12</text>
<text x="211.3" y="223.1">GND</text>
<text x="271" y="224.4">GND</text>
<text x="48.8" y="228.2">PB0</text>
<text x="48.8" y="230.7">PB1</text>
<text x="48.8" y="233.3">PB2</text>
<text x="68.2" y="228.2">PA13</text>
<text x="68.2" y="230.7">PA14</text>
<text x="68.2" y="233.3">PA15</text>
<text x="48.8" y="235.8">PB3</text>
<text x="48.8" y="238.4">PB4</text>
<text x="144.7" y="239.6">+3V3</text>
<text x="48.8" y="240.9">PB5</text>
<text x="48.8" y="243.4">PB6</text>
<text x="48.8" y="246">PB7</text>
<text x="48.8" y="248.5">PB8</text>
<text x="48.8" y="251.1">PB9</text>
<text x="48.8" y="253.6">PB10</text>
<text x="48.8" y="256.1">PB11</text>
<text x="192.2" y="254.9">8.0MHz</text>
<text x="200.2" y="254.9">H130A-8.000-18-2030-EXT-TR</text>
<text x="212.1" y="252.3">Y1</text>
<text x="262" y="254.9">32.768</text>
<text x="269.8" y="254.9">KHz</text>
<text x="271.8" y="252.3">Y2</text>
<text x="274.6" y="254.9">CC7V-T1A</text>
<text x="48.8" y="258.7">PB12</text>
<text x="48.8" y="261.2">PB13</text>
<text x="48.8" y="263.8">PB14</text>
<text x="127" y="258.7">C4</text>
<text x="127" y="261.2">100nF</text>
<text x="142.2" y="258.7">C5</text>
<text x="142.2" y="261.2">100nF</text>
<text x="156.2" y="258.7">C6</text>
<text x="156.2" y="261.2">100nF</text>
<text x="170.2" y="258.7">C7</text>
<text x="170.2" y="261.2">100nF</text>
<text x="48.8" y="266.3">PB15</text>
<text x="207" y="265">C9</text>
<text x="207" y="267.6">20pF</text>
<text x="223.5" y="265">C10</text>
<text x="223.5" y="267.6">20pF</text>
<text x="266.7" y="265">C11</text>
<text x="266.7" y="267.6">4.3pF</text>
<text x="283.2" y="265">C12</text>
<text x="283.2" y="267.6">4.3pF</text>
<text x="61.8" y="270" transform="rotate(-90 61.8 270)">VSS</text>
<text x="64.4" y="270" transform="rotate(-90 64.4 270)">VSSA</text>
<text x="65.7" y="273.9">U1</text>
<text x="65.7" y="276.5">STM32F030C8Tx</text>
<text x="145.3" y="281.5">GND</text>
<text x="202.4" y="277.7">GND</text>
<text x="218.9" y="277.7">GND</text>
<text x="262.1" y="277.7">GND</text>
<text x="278.6" y="277.7">GND</text>
<text x="60.2" y="282.8">GND</text>
</g>
<g font-size="1.8" fill="#a90000">
<text x="270.3" y="45.2" transform="rotate(-90 270.3 45.2)">8</text>
<text x="53.3" y="51.8">2</text>
<text x="53.3" y="49.3">3</text>
<text x="260.9" y="48">1</text>
<text x="260.9" y="50.5">6</text>
<text x="260.9" y="53.1">5</text>
<text x="53.3" y="54.4">1</text>
<text x="260.9" y="55.6">2</text>
<text x="260.9" y="58.2">3</text>
<text x="327" y="56.9">7</text>
<text x="327" y="59.4">6</text>
<text x="336.3" y="54" transform="rotate(-90 336.3 54)">8</text>
<text x="344.7" y="56.9">1</text>
<text x="344.7" y="59.4">2</text>
<text x="327" y="62">5</text>
<text x="344.7" y="62">3</text>
<text x="270.3" y="68" transform="rotate(-90 270.3 68)">4</text>
<text x="336.3" y="66.7" transform="rotate(-90 336.3 66.7)">4</text>
<text x="89.9" y="111.8" transform="rotate(-90 89.9 111.8)">1</text>
<text x="92.5" y="111.8" transform="rotate(-90 92.5 111.8)">2</text>
<text x="73.6" y="114">VBUS</text>
<text x="122.5" y="114">1</text>
<text x="122.5" y="119.1">3</text>
<text x="140.3" y="114">5</text>
<text x="246.3" y="119.1">1</text>
<text x="255.2" y="119.1">2</text>
<text x="74.9" y="122.9">A6</text>
<text x="74.9" y="125.5">A7</text>
<text x="131.8" y="123.9" transform="rotate(-90 131.8 123.9)">2</text>
<text x="246.3" y="121.7">3</text>
<text x="246.3" y="124.2">5</text>
<text x="255.2" y="121.7">4</text>
<text x="255.2" y="124.2">6</text>
<text x="74.9" y="131.8">A5</text>
<text x="246.3" y="126.7">7</text>
<text x="246.3" y="129.3">9</text>
<text x="254.6" y="129.3">10</text>
<text x="255.2" y="126.7">8</text>
<text x="74.9" y="134.4">B5</text>
<text x="55.6" y="141.7" transform="rotate(-90 55.6 141.7)">S</text>
<text x="63.2" y="143" transform="rotate(-90 63.2 143)">GND</text>
<text x="58.2" y="188.7" transform="rotate(-90 58.2 188.7)">1</text>
<text x="60.7" y="189.3" transform="rotate(-90 60.7 189.3)">24</text>
<text x="63.2" y="189.3" transform="rotate(-90 63.2 189.3)">48</text>
<text x="65.8" y="188.7" transform="rotate(-90 65.8 188.7)">9</text>
<text x="46.3" y="194.1">7</text>
<text x="73.6" y="194.1">10</text>
<text x="73.6" y="196.6">11</text>
<text x="142.2" y="196.6">1</text>
<text x="142.2" y="194.1">2</text>
<text x="45.7" y="199.1">44</text>
<text x="73.6" y="199.1">12</text>
<text x="73.6" y="201.7">13</text>
<text x="45.7" y="209.3">35</text>
<text x="46.3" y="204.2">5</text>
<text x="46.3" y="206.8">6</text>
<text x="73.6" y="204.2">14</text>
<text x="73.6" y="206.8">15</text>
<text x="73.6" y="209.3">16</text>
<text x="45.7" y="211.8">36</text>
<text x="73.6" y="211.8">17</text>
<text x="73.6" y="214.4">29</text>
<text x="46.3" y="216.9">2</text>
<text x="46.3" y="219.5">3</text>
<text x="46.3" y="222">4</text>
<text x="73.6" y="216.9">30</text>
<text x="73.6" y="219.5">31</text>
<text x="73.6" y="222">32</text>
<text x="45.7" y="227.1">18</text>
<text x="73.6" y="224.5">33</text>
<text x="73.6" y="227.1">34</text>
<text x="45.7" y="229.6">19</text>
<text x="45.7" y="232.2">20</text>
<text x="73.6" y="229.6">37</text>
<text x="73.6" y="232.2">38</text>
<text x="45.7" y="234.7">39</text>
<text x="45.7" y="237.2">40</text>
<text x="45.7" y="239.8">41</text>
<text x="45.7" y="242.3">42</text>
<text x="45.7" y="244.9">43</text>
<text x="45.7" y="247.4">45</text>
<text x="45.7" y="249.9">46</text>
<text x="45.7" y="252.5">21</text>
<text x="45.7" y="255">22</text>
<text x="45.7" y="257.6">25</text>
<text x="45.7" y="260.1">26</text>
<text x="45.7" y="262.6">27</text>
<text x="45.7" y="265.2">28</text>
<text x="60.7" y="273.1" transform="rotate(-90 60.7 273.1)">23</text>
<text x="63.2" y="272.5" transform="rotate(-90 63.2 272.5)">8</text>
</g>
</svg>
